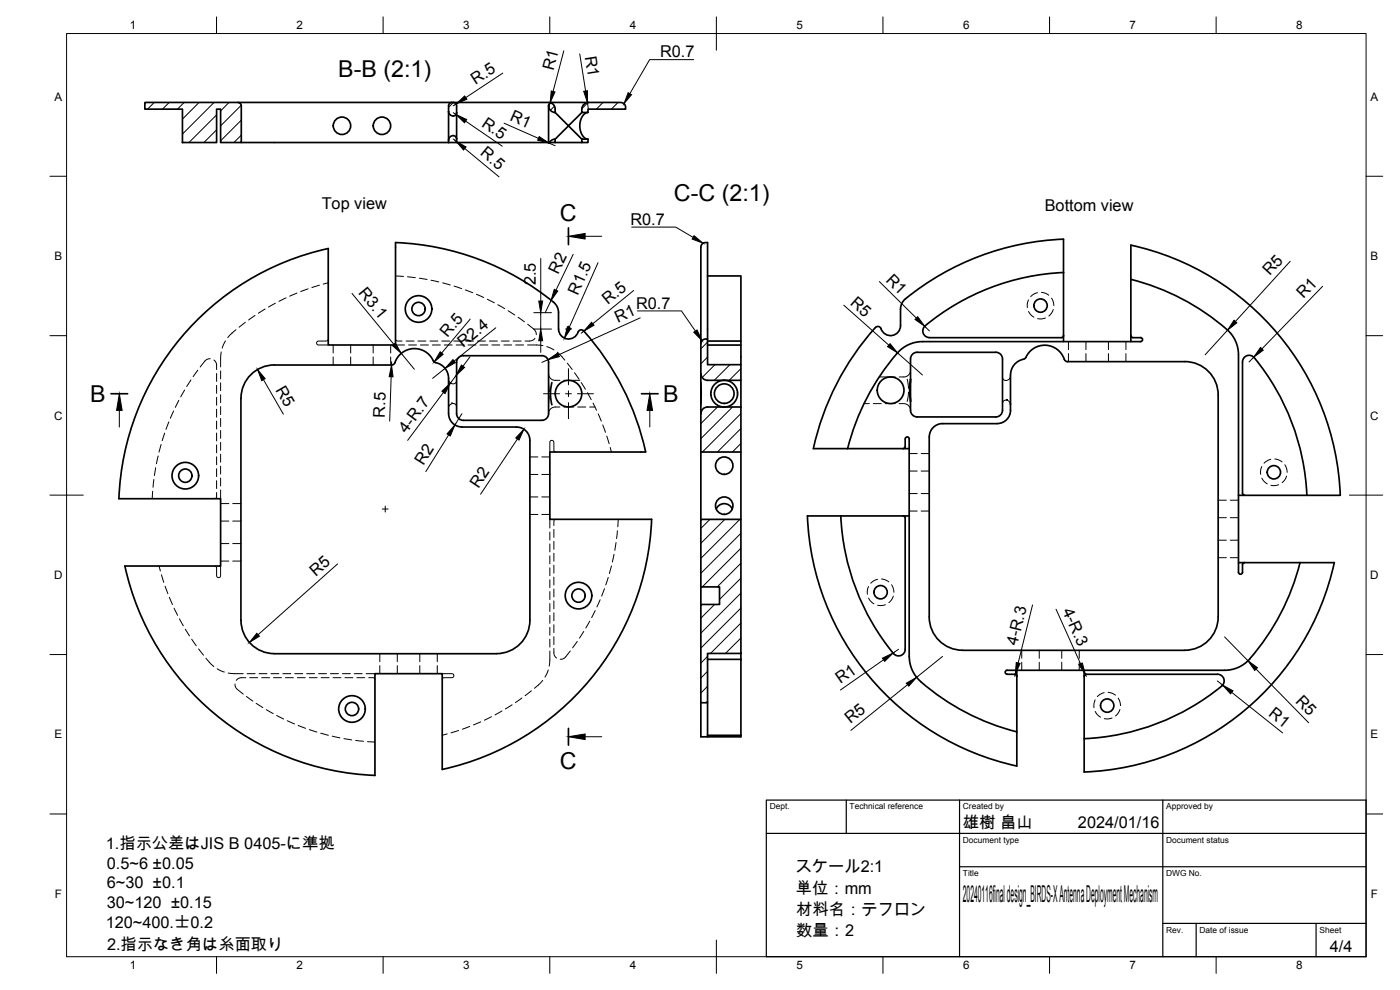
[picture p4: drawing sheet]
<svg xmlns="http://www.w3.org/2000/svg" width="420mm" height="297mm" viewBox="0 0 420 297" stroke-linecap="round" stroke-linejoin="round" font-family="sans-serif">
<!-- layer: Hidden -->
<g fill="none" stroke="#000" stroke-width=".3">
<path d="M70.8 98.9l-2.5 2.4M73.6 96.7l-1.8 1.5M76.5 94.6l-1.9 1.4M79.6 92.7l-2.1 1.3M82.7 91l-2.1 1.1M85.9 89.4l-2.2 1M89.1 87.9l-2.2 1M92.5 86.7l-2.3 .8M95.9 85.6l-2.3 .7M98.5 84.8l-1.5 .4M118.7 82.8l2.4 .1M122.3 83l2.4 .3"/>
<path d="M125.8 83.5l2.4 .3M129.3 84.1l2.4 .5M132.8 84.9l2.3 .6M136.3 85.8l2.2 .8M139.7 87l2.2 .8M143 88.3l2.2 1M146.2 89.8l2.2 1.1M149.4 91.4l2.1 1.2M152.5 93.2l2 1.3M155.5 95.2l1.9 1.4M158.3 97.3l2.2 1.7 .4 .7 .1 .7M308.7 90l-.4 1.1v1.2"/>
<path d="M308.7 93.5l.5 .8 1.1 .9M311.4 87.8l-1.3 .5-.8 .7M312.6 87.7l1.3 .4 .8 .5M313.8 95.4l-1 .3-1.4-.1M315.6 89.5l.5 1.1 .2 1.1M316.1 92.9l-.5 1-.8 .9M55.4 117l-1.2 2.1M57.3 114l-1.3 2M59.4 111.1l-1.4 1.9M63.1 107.6l-1.4 .5-1.6 2M64.2 108l.8 1.2v1.7M65 112.1v2.3"/>
<path d="M65 115.6v2.4M65 119.2v2.4M66.2 111.3v2.4M66.2 114.9v2.3M66.2 118.4v2.4M66.4 105.6l-.2 4.5M67.7 102.3l-1 2.1M98.5 101.7l-.5 .6h-2.4a.59 .59 0 0 0-.6 .6 .59 .59 0 0 0 .6 .6h2.9M100 103.5v2.4M100 107.1v2.4M105.2 103.5v2.4M105.2 107.1v2.4"/>
<path d="M112 103.5v2.4M112 107.1v2.4M117.2 103.5v2.4M117.2 107.1v2.4M118.7 101.7l.4 .6h1.6M118.7 103.5h2.7M121.9 102.3h2.3M122.6 103.5h2.4M125.4 102.3h2.4M126.2 103.5h2.4M129 102.3h2.4M129.8 103.5h2.3"/>
<path d="M132.6 102.3h2.4M133.3 103.5h2.4M134.6 113.8a1.22 1.22 0 0 0 1 1.4 1.22 1.22 0 0 0 1.4-1M136.2 102.3h2.3M136.9 103.5h2.4M139.7 102.3h2.4M140.5 103.5h2.4M143.3 102.3h2.4M144 103.5h2.4M146.9 102.3h2.3M147.6 103.5h2.4M150.5 102.3h2.3"/>
<path d="M151.2 103.5h2.4M154 102.3h2.4M154.7 103.5h2.4M158.3 103.5l4.6 .2M160.5 101.5l-1.2 .8h-1.7M164.1 104l2.1 1M164.6 114.8l.3 2.7M164.6 112.1a2 2 0 0 0 2 2h1.4M164.9 118.7l-.3 2.7M167.2 105.7l2.3 2.4M169.2 114.1h4.8M170.3 109l1.4 1.9"/>
<path d="M172.4 111.8l1.4 2M174.4 114.8l1.3 2M176.3 117.8l1.1 2.1M263.9 113.1h4.8M272.2 113.8l.5 2.7M272.6 117.7l-.4 2.7M273.3 111.1a2.05 2.05 0 0 1-2 2h-1.4M302.3 119.9l-.2 .2zM303.3 112.8a1.21 1.21 0 0 1-1 1.4 1.21 1.21 0 0 1-1.4-1M320.7 102.5v2.4M320.7 106.1v2.4M325.9 102.5v2.4"/>
<path d="M325.9 106.1v2.4M332.7 102.5v2.4M332.7 106.1v2.4M337.9 102.5v2.4M337.9 106.1v2.4M47.5 136.8l-.6 2.3M48.3 133.4l-.6 2.3M49.4 129.9l-.7 2.3M50.7 126.6l-.9 2.2M52.1 123.3l-1 2.2M53.7 120.1l-1.1 2.1M65 122.8v2.4"/>
<path d="M65 126.4v2.3M65 129.9v2.4M65 133.5v2.4M65 137.1v2.4M66.2 122v2.4M66.2 125.6v2.4M66.2 129.1v2.4M66.2 132.7v2.4M66.2 136.3v2.4M66.2 139.9v2.3M134.8 121.9l.2-.4a1.17 1.17 0 0 1 1.2-.4 1.17 1.17 0 0 1 .8 1M135.6 120.9l.2 .2z"/>
<path d="M159 137.1h2.4M162.6 137.1h2.4M165 135.6v-2.9a.6 .6 0 0 1 .6-.6 .6 .6 0 0 1 .6 .6v2.5l.6 .4M168 122.1h-1.4a1.97 1.97 0 0 0-2 2M169.2 122.1h3M173.4 122.1h2.4M177 122.1h1.6M178 121l1 2.1M179.5 124.2l1 2.2M180.9 127.5l.8 2.2M182.1 130.8l.7 2.3M183.1 134.3l.4 1.3"/>
<path d="M259.3 121.1h1.6M262.1 121.1h2.4M265.7 121.1h3M269.9 121.1h1.4a2 2 0 0 1 2 2M272.9 136.1h2.4M276.5 136.1h2.4M300.9 121a1.18 1.18 0 0 1 1.1-.9 1.18 1.18 0 0 1 1.1 .8l.2 .6M378.7 140l-.4 1.1v1.2M381.4 137.8l-1.3 .6-.8 .6M382.6 137.7l.8 .2 1.4 .7M385.6 139.5l.5 1.1 .2 1.1M45.8 147.4l-.1 2.2"/>
<path d="M46.2 143.9l-.3 2.3M46.7 140.3l-.4 2.4M65 147.8v1.4l-.6 .4M65 140.6v2.4M65 144.2v2.4M66.2 143.4v2.4M66.2 147v2.6M66.2 156.3h2.5M66.2 151.1h2.5M69.8 156.3h2.5M69.8 151.1h2.5M159 149.1h2.4"/>
<path d="M159 154.4h2.4M159 142.4h2.4M162.6 149.1h2.4M162.6 154.4h2.4M162.6 142.4h2.4M165 155.8v2.6M165 159.6v2.4M166.2 158.9v2.3M166.8 155.8l-.6 .4v1.5M185.3 159.2l-.3 2.4M185.5 155.8l-.1 2.3M272.9 153.3h2.4"/>
<path d="M272.9 148.1h2.4M272.9 141.3h2.4M276.5 153.3h2.4M276.5 148.1h2.4M276.5 141.3h2.4M365.6 150.1h2.4M365.6 155.3h2.4M369.2 150.1h2.5M369.2 155.3h2.5M378.7 143.5l.6 .8 1 .9M383.8 145.4l-1.5 .3-.9-.1M386.1 142.9l-.4 1-.9 .9"/>
<path d="M47.7 169.8l.4 1.5M48.5 172.5l.7 2.2M49.6 175.9l.8 2.2M50.8 179.2l1 2.2M64.4 169.8l.6 .5v2.4a.6 .6 0 0 0 .6 .6 .6 .6 0 0 0 .6-.6v-2.9M66.2 168.3h2.5M66.2 163.1h2.5M69.8 168.3h2.5M69.8 163.1h2.5M165 163.2v2.4M165 166.8v2.4M165 170.4v2.3"/>
<path d="M165 173.9v2.4M165 177.5v2.4M166.2 162.4v2.4M166.2 166v2.4M166.2 169.6v2.4M166.2 173.2v2.3M166.2 176.7v2.4M180.1 179.9l-1 2.2M181.4 176.6l-.8 2.2M182.5 173.2l-.7 2.3M183.5 169.8l-.6 2.3M184.3 166.3l-.5 2.3"/>
<path d="M184.9 162.8l-.4 2.3M260.7 176l-.4 1.2v1.1M260.7 179.5l.5 .8 1.1 .9M263.4 173.8l-1.3 .5-.8 .7M264.6 173.7l.8 .2 1.3 .7M267.6 175.5l.5 1.1 .2 1.1M268.1 178.9l-.5 1-.8 .9M365.6 162.1h2.4M365.6 167.3h2.4M369.2 162.1h2.5M369.2 167.3h2.5M52.3 182.5l1 2.1"/>
<path d="M53.8 185.7l1.2 2.1M55.6 188.8l1.3 2M57.5 191.8l1.4 1.9M59.6 194.7l1.5 1.9M61.8 197.5l2.4 2.5M114 196.1v2.4M114 199.7v2.4M119.2 196.1v2.4M119.2 199.7v2.4M126 196.1v2.4M126 199.7v2.4M131.2 196.1v2.4"/>
<path d="M131.2 199.7v2.4M165 195.4l-.2 4.5M165 181.1v2.4M165 184.6v2.4M165 188.2v2.4M165 191.8v2.4M166.2 194.6v1.6l.8 1.2M166.2 180.3v2.4M166.2 183.9v2.4M166.2 187.4v2.4M166.2 191v2.4M171.2 195.3l-1.7 2.1-1.4 .4"/>
<path d="M173.2 192.5l-1.3 1.9M175.2 189.5l-1.3 2M177 186.4l-1.2 2M178.6 183.2l-1 2.1M265.7 181.4l-1.4 .3-.9-.1M306.6 195.1v2.4M306.6 198.7v2.4M311.9 195.1v2.4M311.9 198.7v2.4M318.6 195.1v2.4M318.6 198.7v2.4M323.9 195.1v2.4"/>
<path d="M323.9 198.7v2.4M65.2 200.7l2.1 .9M68.5 201.9l4.5 .2M70.5 205.2l.5 1.4 2 1.7M73.8 203.3l-1.7 .1-1.2 .7M74 209l1.9 1.4M74.2 202.1h2.4M75 203.3h2.3M76.9 211l2 1.3M77.7 202.1h2.4M78.5 203.3h2.4M79.9 212.9l2.1 1.2"/>
<path d="M81.3 202.1h2.4M82.1 203.3h2.4M83 214.7l2.1 1M84.9 202.1h2.4M85.7 203.3h2.4M86.2 216.2l2.2 1M88.5 202.1h2.3M89.2 203.3h2.4M89.5 217.7l2.2 .8M92 202.1h2.4M92.8 203.3h2.4M92.8 218.9l2.3 .8"/>
<path d="M95.6 202.1h2.4M96.2 220l2.4 .6M96.4 203.3h2.4M99.2 202.1h2.4M99.9 203.3h2.4M102.7 202.1h2.4M103.5 203.3h2.4M106.3 202.1h2.4M107.1 203.3h2.4M109.9 202.1h2.6M110.7 203.3l1.4 .1 .4 .5M132.7 202.1h2.9a.6 .6 0 0 1 .6 .6 .6 .6 0 0 1-.6 .6h-2.4l-.5 .6"/>
<path d="M137.6 219.2l-2.2 .7M141 218l-2.2 .8M144.3 216.6l-2.2 .9M147.5 215l-2.1 1.1M150.6 213.3l-2 1.2M153.7 211.5l-2 1.2M156.6 209.4l-1.9 1.4M159.5 207.3l-1.9 1.4M162.9 204.2l-2.5 2.3M164.5 201l-.9 2.2M328.7 210l-.4 1.1v1.2M328.7 213.5l.5 .8 1.1 .9"/>
<path d="M331.4 207.8l-1.3 .6-.8 .6M332.6 207.7l1.3 .4 .9 .5M333.8 215.4l-1 .3-1.4-.1M335.6 209.5l.5 1.1 .2 1.1M336.1 212.9l-.5 1-.8 .9M99.7 220.9l2.3 .5M103.2 221.6l2.4 .4M106.7 222.2l2.4 .2M110.3 222.5l2.2 .2M134.2 220.2l-1.5 .4"/>
</g>
<!-- layer: Visible -->
<g fill="none" stroke="#000" stroke-width=".51">
<path d="M43.5 30.7l28.2 .1 .5 .3 .2 .6v11.1h-6.2v-10h-1.2v10h-10.2v-10h-11.3zM71.4 30.7h64.2M134.6 33.4v8.7M134.6 33.4a1.22 1.22 0 0 0 1 1.3 1.22 1.22 0 0 0 1.4-.9M135.6 30.7h.4M135.6 30.7a1.01 1.01 0 0 0-1 1v1.7M136 30.7h29.6M136 30.7a1.01 1.01 0 0 1 1 1v10M164.6 31.7a2 2 0 0 0 2 2M164.6 31.8v11h.3M165.2 30.8l-.4 .4-.2 .5M165.2 30.8a2 2 0 0 1 1.4 1.9"/>
<path d="M166.6 32.8v.9M166.6 33.7v.1M174.6 33.7l-4 4-4-3.9M176.5 33.7l-.8 .3-.9 .9-.6 1.4-.2 1.2 .2 1.6 .6 1.5 .8 .9 .9 .2M176.6 30.7l9.9 .1 1 .6 .2 1.4h-11.2v.9h-1.9v-.9M176.6 30.7l-11.4 .1M176.6 30.7a2 2 0 0 0-2 2M72.4 42.8h62.2M134.6 42.1v.7M137 41.7v1.1h-2.4M137 41.7a1.22 1.22 0 0 0-1.4-1 1.22 1.22 0 0 0-1 1.4M137 42.8h27.6"/>
<path d="M166.6 42.8h8M166.6 41.7l-.8 .2-.9 .8M166.6 41.7v1.1h-1.7M166.6 41.7l4-4 4 4M174.6 41.7h1.9v1.1h-1.9zM166.1 90.7l.8 .9 .7 1.6v5.5a3 3 0 0 0 2.7 3 3 3 0 0 0 3.3-2.3l.6-.4h.6a78.1 78.1 0 0 1 19 36.6M166.2 90.7a80 80 0 0 0-47.5-17.9v30.7h-20.2v-28.9a80 80 0 0 0-62.8 75M212.3 82.8h10.1v19.5h-10.1M262.7 98.3a80 80 0 0 0-18.6 36.3M270.3 92.8l.3-1.7a7.1 7.1 0 0 1 3-2.9 80 80 0 0 1 45.6-16.4v30.7M270.3 92.8v4.9a3.1 3.1 0 0 1-2.9 3 3.1 3.1 0 0 1-3.3-2.5l-.7-.3-.7 .4M319.2 81.8a69.3 69.3 0 0 0-41.9 16.3 2.02 2.02 0 0 0 1.6 3.2h39.7l.4-.2 .2-.4"/>
<path d="M339.4 83.8a67.5 67.5 0 0 1 30.2 16.5l1 1.6 .7 1.7 .4 2.8v65.3M82.3 109.5a10 10 0 0 0-10 10v66.6a10 10 0 0 0 10 10h66.7a10 10 0 0 0 10-10v-54a4 4 0 0 0-4-4h-16.4M118.5 108.8l-.4 .5-.6 .2h-35.2M118.5 108.8a6.2 6.2 0 0 1 5.7-4.2 6.2 6.2 0 0 1 6 3.9l.3 .2a4.9 4.9 0 0 1 4.1 4.8v10.6M139 106.7h23.6M139 106.7a2 2 0 0 0-2 2v15.4a2 2 0 0 0 2 2h23.6M162.6 106.7a2 2 0 0 1 2 2v15.4a2 2 0 0 1-2 2M165.6 114.8l-.4 2.9 .4 3.8M210.3 114.8v6.7M210.4 112.1a2 2 0 0 0 2 2h4.9M212.3 101.7v-28.9h-.7l-.9 .5-.4 .8v29M212.3 103.5h10.1"/>
<path d="M217.3 114.1h5.1v-4.7h-10.1v-7.7l-1.2 .2-.5 .4-.3 .8v32.5h12.1v-13.5M222.4 114.1v8M222.4 102.3v7.1M273.3 113.8v6.6l-.3-2.9zM273.3 113.8v-6.1a2 2 0 0 1 2-2h23.6a1.97 1.97 0 0 1 2 2v15.4a2 2 0 0 1-2 2h-23.6a2 2 0 0 1-2-2v-2.7M303.3 112.5v10.6a4 4 0 0 1-4 4h-16.4a4 4 0 0 0-4 4M303.3 112.5a4.9 4.9 0 0 1 4.2-4.8l.2-.2a6.3 6.3 0 0 1 6.2-3.9 6.3 6.3 0 0 1 5.7 4.5l.8 .4h35.2a10 10 0 0 1 10 10v66.6a10 10 0 0 1-10 10M339.4 100.7l.4 .5 2.5 .1a.59 .59 0 0 1 .6 .6 .59 .59 0 0 1-.6 .6h-65.5a10.5 10.5 0 0 0-8.7 4.8 70 70 0 0 0-13.7 27.3M339.4 102.5v-29a80 80 0 0 1 62.8 75.1h-30.5M372.9 108.6v39.4l.2 .4 .4 .2M372.9 108.6a1.99 1.99 0 0 1 1.3-1.9 1.99 1.99 0 0 1 2.2 .6 70 70 0 0 1 15.8 41.3M134.6 124.1a4 4 0 0 0 4 4"/>
<path d="M193.8 135.6h-28.8v20.2h30.6M210.3 135.6v20.2M222.4 122.1h-10.1a2 2 0 0 0-1.9 2M222.4 135.6v20.2M244.1 134.6h28.8M271.1 134.6l.5-.4 .1-2.5a.61 .61 0 0 1 .6-.6 .61 .61 0 0 1 .6 .6v65.3a10.7 10.7 0 0 0 4.8 8.7 70 70 0 0 0 27.5 13.9M278.9 131.1v54a10 10 0 0 0 10 10M303.3 121.1v.4M35.7 149.6h30.5v20.2h-28.7M195.6 155.8a80 80 0 0 1-62.9 75.1v-28.8h-20.2v30.6a80 80 0 0 1-75-62.9M210.3 155.8h12.1v40.3h-10.1v14.7h-2v-29.4h5.6v-5.3h-5.6zM219.8 152.7a2.61 2.61 0 0 0-2.5-1.6 2.61 2.61 0 0 0-2.4 1.6"/>
<path d="M252.3 154.8a69.3 69.3 0 0 0 16.2 41.6 1.98 1.98 0 0 0 2.1 .2 1.98 1.98 0 0 0 1.1-1.8v-39.4l-.2-.4-.4-.2M272.9 154.8h-30.6a80 80 0 0 0 62.9 75M210.3 176.1v5.3M371.7 171.7a.6 .6 0 0 0 .6 .6 .6 .6 0 0 0 .6-.6M371.7 168.8h28.7a80 80 0 0 1-75 62.8M373.5 168.8l-.6 .4v2.5M390.2 168.8a67.7 67.7 0 0 1-16.5 30.2l-1.6 1-1.7 .7-2.9 .4h-65.2a.6 .6 0 0 0-.6 .6 .6 .6 0 0 0 .6 .6M212.3 197.8h10.1M222.4 197.8v22.8M222.4 196.1v1.7M288.9 195.1h66.7M210.3 210.8v10.3h12.1v-.5"/>
<path d="M212.3 210.8v10.3M302.3 202.3h2.3M304.6 202.3l.4 .2 .2 .4M305.2 201.1v28.8M325.4 201.1v30.6M326 202.3h39.4M326 202.3l-.4 .2-.2 .4M365.4 202.3a2 2 0 0 1 1.9 1.3 2 2 0 0 1-.7 2.3 70 70 0 0 1-41.2 15.7M212.3 220.6h10.1"/>
<circle cx="102.6" cy="37.7" r="2.61"/>
<circle cx="114.6" cy="37.7" r="2.61"/>
<circle cx="125.6" cy="92.7" r="4"/>
<circle cx="125.6" cy="92.7" r="2"/>
<circle cx="312.3" cy="91.7" r="2"/>
<circle cx="170.6" cy="118.1" r="4"/>
<circle cx="217.3" cy="118.1" r="4"/>
<circle cx="217.4" cy="118.1" r="2.94"/>
<circle cx="267.3" cy="117.1" r="4"/>
<circle cx="217.4" cy="139.7" r="2.61"/>
<circle cx="55.6" cy="142.7" r="4"/>
<circle cx="55.6" cy="142.7" r="2"/>
<circle cx="217.4" cy="151.7" r="2.61"/>
<circle cx="382.3" cy="141.7" r="2"/>
<circle cx="173.6" cy="178.7" r="4"/>
<circle cx="173.6" cy="178.7" r="2"/>
<circle cx="264.3" cy="177.7" r="2"/>
<circle cx="105.6" cy="212.7" r="4"/>
<circle cx="105.6" cy="212.7" r="2"/>
<circle cx="332.3" cy="211.7" r="2"/>
</g>
<!-- layer: BORDER -->
<g fill="none" stroke="#000" stroke-width=".3">
<path d="M20 10.1h390v276.9h-390zM65 5.1v5M115 5.1v5M165 5.1v5M215 5.1v10M265 5.1v5M315 5.1v5M365 5.1v5M15 52.9h5M410 52.9h5M15 100.7h5M410 100.7h5"/>
<path d="M15 148.6h10M405 148.6h10M15 196.4h5M410 196.4h5M15 244.2h5M410 244.2h5M65 287v5M115 287v5M165 287v5M215 282.1v9.9M265 287v5M315 287v5"/>
<path d="M365 287v5"/>
</g>
<!-- layer: TITLEBLOCK -->
<path d="M230 240.1h180v46.9h-180zM230 250h180M254 240.1v9.9M288 240.1v46.9M349 240.1v46.9M288 260.1h122M349 277.1h61M359 277.1v9.9M395 277.1v9.9" fill="none" stroke="#000" stroke-width=".36"/>
<!-- layer: FD_Dimensions -->
<g fill="none" stroke="#000" stroke-width=".3">
<path d="M169.2 15.2l-3.2 12.2M174 16.2l1.7 11.1M136 33.8l.8 .6M136.9 31.2l-.9 .6M139.7 36.4l11 7.5M150.9 21.9l-11.1 7.4M151.3 37l10.3 4.5M165.1 30.8l-.5 2M176.3 30.8l.3 2M136 41.7l.8 .6M139.5 44.6l10.3 8.5M164.8 42.9l1.8 .8"/>
<path d="M162.3 77.6v12.7M172 76.3l-5.1 10.8M179.5 78.8l-8.7 19.5M387.2 78.4l-16.4 18.1M105.6 88l12.6 15.3M141.1 95.7l-8.6 10.2M148.8 98.3l-12.5 10M160.2 98.7h5.3M160.2 93.8h5.3M162.3 93.8v4.9M165.4 90.2l-1.8 3.6M175.2 99.4l-.8 .6"/>
<path d="M190.2 87.2l-12.3 9.9M192.2 95.4l-24.6 11.1M253.2 91.6l13.5 12M263.9 84.5l11.1 10.9M277.5 97.9l1.4 1.4M368.4 99.1l-6.7 7.4M396.9 85.9l-18.2 18.8M79.1 113.9l5.9 10.4M117.4 113l-.5 13.4M117.5 108.5v1M120.4 106l4 4.8M133.1 117.7l-10.8 14.4"/>
<path d="M133.6 110.5l-3.8 3M136.9 112.7l-1.7 2.2M141 107.1l-2 2.8M162.3 102.2v3.5M164.4 107.9l-1.8 .8M269.4 105.9l7.4 6.6M376.3 107.2l-1.4 1.4M134.6 130.5l-6.8 11M138.6 124.1l-2.1 3.4M155.3 131.7l-11.1 16.6M101.3 169.2l-23.9 21.2M265.2 198l-13 9"/>
<path d="M269.7 194.8l-1.7 1.1M282.9 197l-7.8 6.2M309.9 181.5l-4.3 17.4M316.9 182.8l7.4 16.4M367.5 191.1l7 7.2M272.4 205.4l-17 13.7M304.7 202.3l-.1 .6M325.7 202.4l.3 .5M365.4 204.3l1.5 1.3M369.7 207.7l15.2 12.2M377 200.8l15.7 16.1"/>
</g>
<g fill="#000" stroke="#000" stroke-width=".3">
<path d="M136.9 31.2l2.5-2.4 .7 1zM136.8 34.4l3.3 1.5-.7 .9zM165.4 27.3l1.2 .3-1.5 3.2zM175.2 27.4l1.1-.2v3.6zM136.8 42.3l3.1 1.8-.8 .9zM161.8 41l3 1.9-3.4-.8zM161.7 90.3h1.2l-.6 3.5zM166.3 86.8l1.1 .5-2 2.9zM170.3 98l1 .5-1.9 3zM177.5 96.7l.8 .9-3.1 1.8zM275.4 95l2.1 2.9-2.9-2.1zM370.3 96.1l.9 .8-2.8 2.2z"/>
<path d="M77.3 110.9l2.3 2.7-1.1 .6zM117.5 109.5l.5 3.6-1.2-.1zM117.8 103.7l.9-.8 1.7 3.1zM132.1 105.5l.9 .8-2.7 2.3zM132.6 117.4l2.6-2.5-1.6 3.2zM135.9 107.9l.8 .9-3.1 1.7zM138.5 109.5l.9 .7-2.5 2.5zM162.3 98.7l.6 3.5h-1.2zM164.4 107.9l3-2 .5 1.1zM267.1 103.1l2.3 2.8-3-1.9zM378.3 104.3l.8 .8-2.8 2.1zM136.5 127.5l-1.4 3.3-.9-.6z"/>
<path d="M157.2 128.8l-1.4 3.2-1-.6zM77.1 190l.8 .9-3.1 1.9zM264.8 197.5l3.2-1.6-2.5 2.5zM305 198.8l1.1 .3-1.4 3.2zM323.8 199.4l1-.5 .9 3.5zM272 205l3.1-1.8-2.4 2.7zM366.9 205.6l3.1 1.7-.7 .9zM374.5 198.3l2.9 2-.8 .9z"/>
</g>
<!-- layer: Smart Centers -->
<path d="M169.7 98.7h1.8M170.6 97.8v1.8M163.1 118.1h4.8M169.7 118.1h1.8M170.6 110.6v4.9M170.6 117.2v1.8M173.3 118.1h4.8M170.6 120.8v4.8M114.7 152.7h1.8M115.6 151.8v1.8" fill="none" stroke="#000" stroke-width=".3"/>
<!-- layer: Hatching -->
<g fill="none" stroke="#000" stroke-width=".3">
<path d="M46.3 30.7l-2 2.1M50.8 30.7l-2 2.1M55.3 30.7l-2 2.1M59.8 30.7l-5 5M64.2 30.7l-9.4 9.5M65 34.5l-8.3 8.2M65 39l-3.8 3.7M68.7 30.7l-2.5 2.6M72.4 31.6l-6.2 6.2M72.4 36.1l-6.2 6.2M136.1 30.7l-1.5 1.5M166.4 31.9l-1.3 1.2"/>
<path d="M176.5 30.7l-1.9 1.9M181 30.7l-2 2.1M185.5 30.7l-2 2.1M72.4 40.5l-2.2 2.2M212.3 102.6l-1.9 2.1M212.3 107.1l-1.9 2M214.6 109.4l-3.9 3.9M219.1 109.4l-4.8 4.7M222.4 110.6l-3.6 3.5M215.3 122.1l-4.9 5M219.8 122.1l-9.4 9.5M222.4 124.1l-11.6 11.5"/>
<path d="M222.4 128.6l-7.1 7M222.4 133.1l-2.6 2.5M213 155.8l-2.6 2.7M217.5 155.8l-7.1 7.2M222 155.8l-11.6 11.7M222.4 160l-12 12M222.4 164.5l-11.6 11.6M222.4 169l-7.2 7.1M222.4 173.5l-6.5 6.4M222.4 178l-12 12M212.3 196.9l-1.9 2M214.5 181.4l-4.1 4.1"/>
<path d="M222.4 182.4l-12 12M222.4 186.9l-9.1 9.1M222.4 191.4l-4.7 4.6M222.4 195.9l-.2 .1M212.3 201.4l-1.9 2M212.3 205.9l-1.9 2M212.3 210.4l-.4 .4"/>
</g>
<!-- layer: Section Lines -->
<path d="M170.6 68.4v5M33.3 118.1h5M192.5 118.1h5M170.6 218.6v5" fill="none" stroke="#000" stroke-width=".51"/>
<path d="M175.6 70.9h5M35.8 123.1v5M195 123.1v5M175.6 221.1h5" fill="none" stroke="#000" stroke-width=".3"/>
<path d="M170.6 70.9l5-.9v1.7zM35.8 118.1l.9 5h-1.7zM195 118.1l.8 5h-1.6zM170.6 221.1l5-.9v1.7z" fill="#000" stroke="#000" stroke-width=".3"/>
<!-- layer: Leaders -->
<path d="M188.5 27.8l1 .6-2.2 2.7zM208.3 70.7l2.7 2.3-3.3-1.3zM208.2 99.7l1-.7 1.5 3.2z" fill="#000" stroke="#000" stroke-width=".3"/>
<path d="M208.2 17.9h-13.2l-6 10.2M189.6 68.1h13.2l5.2 3.1M191.3 93.3h13.2l4.2 6" fill="none" stroke="#000" stroke-width=".3"/>
<g font-size="7">
<text x="101.5" y="23.2">B-B (2:1)</text>
<text x="202.3" y="60.2">C-C (2:1)</text>
<text x="168" y="66.3">C</text>
<text x="27" y="120.6">B</text>
<text x="199" y="120.6">B</text>
<text x="168" y="230.6">C</text>
<text x="289" y="270.6">20240116final design_BIRDS-X Antenna Deployment Mechanism</text>
</g>
<g font-size="4.9">
<text x="175.5" y="17" transform="rotate(81 175.5 17)">R1</text>
<text x="198.1" y="17.2">R0.7</text>
<text x="166.1" y="21.4" transform="rotate(-75 166.1 21.4)">R1</text>
<text x="142.7" y="25.6" transform="rotate(-33 142.7 25.6)">R.5</text>
<text x="144.3" y="37.7" transform="rotate(34 144.3 37.7)">R.5</text>
<text x="152.8" y="36.1" transform="rotate(24 152.8 36.1)">R1</text>
<text x="143.9" y="46.3" transform="rotate(40 143.9 46.3)">R.5</text>
<text x="96.5" y="62.7">Top view</text>
<text x="313.5" y="63.3">Bottom view</text>
<text x="189.2" y="67.4">R0.7</text>
<text x="167.6" y="82.4" transform="rotate(-64 167.6 82.4)">R2</text>
<text x="381.1" y="82.9" transform="rotate(-48 381.1 82.9)">R5</text>
<text x="107.4" y="87.9" transform="rotate(51 107.4 87.9)">R3.1</text>
<text x="160.8" y="85.6" transform="rotate(-90 160.8 85.6)">2.5</text>
<text x="173.4" y="88.8" transform="rotate(-66 173.4 88.8)">R1.5</text>
<text x="265.6" y="84.2" transform="rotate(45 265.6 84.2)">R1</text>
<text x="391.2" y="89.8" transform="rotate(-46 391.2 89.8)">R1</text>
<text x="182.4" y="91.6" transform="rotate(-39 182.4 91.6)">R.5</text>
<text x="190.9" y="92.6">R0.7</text>
<text x="255" y="91.2" transform="rotate(42 255 91.2)">R5</text>
<text x="134.3" y="101.5" transform="rotate(-50 134.3 101.5)">R.5</text>
<text x="185.4" y="96.9" transform="rotate(-24 185.4 96.9)">R1</text>
<text x="139" y="104.4" transform="rotate(-39 139 104.4)">R2.4</text>
<text x="82.6" y="117.1" transform="rotate(60 82.6 117.1)">R5</text>
<text x="115.5" y="125.3" transform="rotate(-88 115.5 125.3)">R.5</text>
<text x="122" y="130.2" transform="rotate(-53 122 130.2)">4-R.7</text>
<text x="127.1" y="139.9" transform="rotate(-58 127.1 139.9)">R2</text>
<text x="143.6" y="146.6" transform="rotate(-56 143.6 146.6)">R2</text>
<text x="94.8" y="173.1" transform="rotate(-42 94.8 173.1)">R5</text>
<text x="318.8" y="183.4" transform="rotate(66 318.8 183.4)">4-R.3</text>
<text x="305.3" y="193.9" transform="rotate(-76 305.3 193.9)">4-R.3</text>
<text x="252.3" y="205.3" transform="rotate(-35 252.3 205.3)">R1</text>
<text x="380.5" y="214.6" transform="rotate(39 380.5 214.6)">R1</text>
<text x="388.6" y="210.5" transform="rotate(46 388.6 210.5)">R5</text>
<text x="255.2" y="217.4" transform="rotate(-39 255.2 217.4)">R5</text>
<text x="289" y="248.5">雄樹 畠山</text>
<text x="323.5" y="248.5">2024/01/16</text>
<text x="31.7" y="254.8">1.指示公差はJIS B 0405-に準拠</text>
<text x="32.1" y="260.6">0.5~6 ±0.05</text>
<text x="238.8" y="261.7">スケール2:1</text>
<text x="32.1" y="266.5">6~30 ±0.1</text>
<text x="238.9" y="268.2">単位：mm</text>
<text x="32.1" y="272.3">30~120 ±0.15</text>
<text x="239" y="274.6">材料名：テフロン</text>
<text x="31.7" y="278.4">120~400.士0.2</text>
<text x="239" y="281">数量：2</text>
<text x="32.1" y="284.9">2.指示なき角は糸面取り</text>
<text x="399.1" y="285.7">4/4</text>
</g>
<g font-size="3.5">
<text x="39" y="8.8">1</text>
<text x="89" y="8.8">2</text>
<text x="139" y="8.8">3</text>
<text x="189" y="8.8">4</text>
<text x="239" y="8.8">5</text>
<text x="289" y="8.8">6</text>
<text x="339" y="8.8">7</text>
<text x="389" y="8.8">8</text>
<text x="16.3" y="30.2">A</text>
<text x="411.3" y="30.2">A</text>
<text x="16.3" y="78">B</text>
<text x="411.3" y="78">B</text>
<text x="16.2" y="125.9">C</text>
<text x="411.2" y="125.9">C</text>
<text x="16.2" y="173.7">D</text>
<text x="411.2" y="173.7">D</text>
<text x="16.3" y="221.6">E</text>
<text x="411.3" y="221.6">E</text>
<text x="16.4" y="269.4">F</text>
<text x="411.4" y="269.4">F</text>
<text x="39" y="290.8">1</text>
<text x="89" y="290.8">2</text>
<text x="139" y="290.8">3</text>
<text x="189" y="290.8">4</text>
<text x="239" y="290.8">5</text>
<text x="289" y="290.8">6</text>
<text x="339" y="290.8">7</text>
<text x="389" y="290.8">8</text>
</g>
<g font-size="2.5">
<text x="231" y="242.9">Dept.</text>
<text x="255" y="242.9">Technical reference</text>
<text x="289" y="242.9">Created by</text>
<text x="350" y="242.9">Approved by</text>
<text x="289" y="252.8">Document type</text>
<text x="350" y="252.8">Document status</text>
<text x="289" y="262.9">Title</text>
<text x="350" y="262.9">DWG No.</text>
<text x="350" y="279.9">Rev.</text>
<text x="360" y="279.9">Date of issue</text>
<text x="396" y="279.9">Sheet</text>
</g>
</svg>
